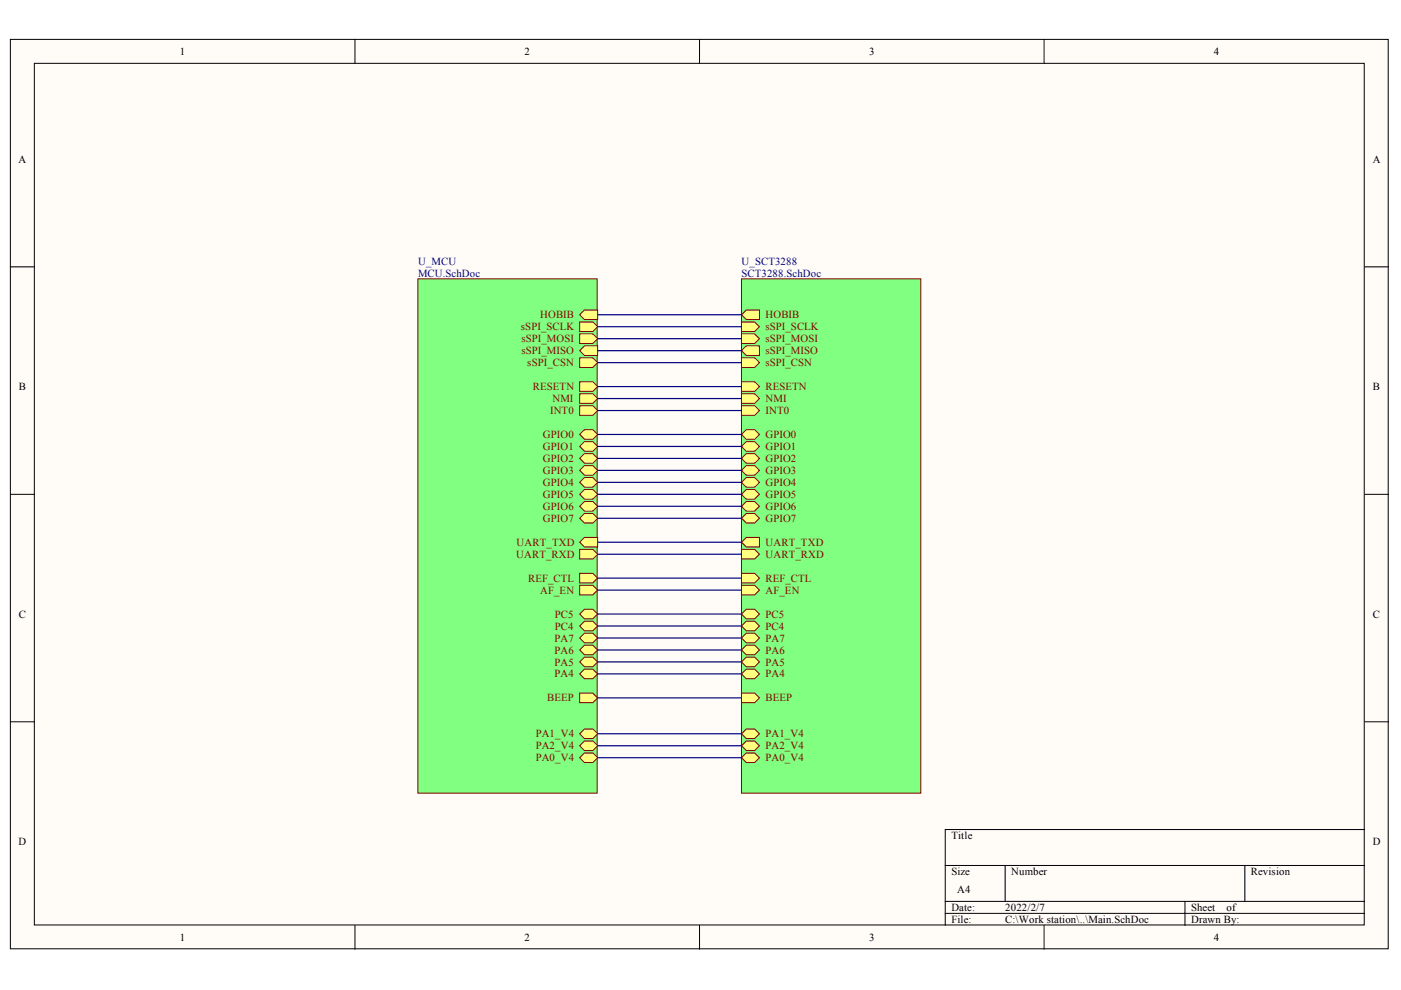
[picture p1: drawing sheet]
<svg xmlns="http://www.w3.org/2000/svg" width="297mm" height="210mm" viewBox="0 0 297 210" stroke-linecap="round" stroke-linejoin="round" font-family="sans-serif">
<g fill="#fffcf8" stroke="#000" stroke-width=".21">
<path d="M2.2 8.4h292.1v192.8h-292.1z"/>
<path d="M7.3 13.4h281.9v182.7h-281.9z"/>
</g>
<g fill="none" stroke="#000" stroke-width=".21">
<path d="M75.3 8.4v5M148.3 8.4v5M221.4 8.4v5M2.2 56.6h5.1M289.3 56.6h5.1M2.2 104.8h5.1M289.3 104.8h5.1M2.2 153h5.1M289.3 153h5.1M289.3 175.9h-88.9v20.3M75.3 196.2v5.1M148.3 196.2v5.1"/>
<path d="M200.4 183.5h88.9M200.4 191.1h88.9M200.4 193.7h88.9M213.1 183.5v7.6M221.4 196.2v5.1M251.2 191.1v5.1M263.9 183.5v7.6"/>
</g>
<path d="M88.6 59.1h38v109.1h-38z" fill="#80ff80" stroke="#800000" stroke-width=".21"/>
<path d="M122.9 68.3h2.8l1 1-1 1h-2.8z" fill-rule="evenodd" fill="#ffff80"/>
<path d="M122.9 68.3h2.8l1 1-1 1h-2.8z" fill="none" stroke="#800000" stroke-width=".21"/>
<path d="M122.9 74.3l1-1h2.8v2.1h-2.8z" fill-rule="evenodd" fill="#ffff80"/>
<path d="M122.9 74.3l1-1h2.8v2.1h-2.8z" fill="none" stroke="#800000" stroke-width=".21"/>
<path d="M122.9 70.8h2.8l1 1-1 1h-2.8z" fill-rule="evenodd" fill="#ffff80"/>
<path d="M122.9 70.8h2.8l1 1-1 1h-2.8z" fill="none" stroke="#800000" stroke-width=".21"/>
<path d="M122.9 75.9h2.8l1 1-1 1h-2.8z" fill-rule="evenodd" fill="#ffff80"/>
<path d="M122.9 75.9h2.8l1 1-1 1h-2.8z" fill="none" stroke="#800000" stroke-width=".21"/>
<path d="M122.9 86h2.8l1 1-1 1.1h-2.8z" fill-rule="evenodd" fill="#ffff80"/>
<path d="M122.9 86h2.8l1 1-1 1.1h-2.8z" fill="none" stroke="#800000" stroke-width=".21"/>
<path d="M122.9 83.5h2.8l1 1-1 1h-2.8z" fill-rule="evenodd" fill="#ffff80"/>
<path d="M122.9 83.5h2.8l1 1-1 1h-2.8z" fill="none" stroke="#800000" stroke-width=".21"/>
<path d="M122.9 66.7l1-1h2.8v2h-2.8z" fill-rule="evenodd" fill="#ffff80"/>
<path d="M122.9 66.7l1-1h2.8v2h-2.8z" fill="none" stroke="#800000" stroke-width=".21"/>
<path d="M122.9 107.3l1-1h1.8l1 1-1 1.1h-1.8z" fill-rule="evenodd" fill="#ffff80"/>
<path d="M122.9 107.3l1-1h1.8l1 1-1 1.1h-1.8z" fill="none" stroke="#800000" stroke-width=".21"/>
<path d="M122.9 109.9l1-1h1.8l1 1-1 1h-1.8z" fill-rule="evenodd" fill="#ffff80"/>
<path d="M122.9 109.9l1-1h1.8l1 1-1 1h-1.8z" fill="none" stroke="#800000" stroke-width=".21"/>
<path d="M122.9 80.9h2.8l1 1.1-1 1h-2.8z" fill-rule="evenodd" fill="#ffff80"/>
<path d="M122.9 80.9h2.8l1 1.1-1 1h-2.8z" fill="none" stroke="#800000" stroke-width=".21"/>
<path d="M122.9 116.5h2.8l1 1-1 1h-2.8z" fill-rule="evenodd" fill="#ffff80"/>
<path d="M122.9 116.5h2.8l1 1-1 1h-2.8z" fill="none" stroke="#800000" stroke-width=".21"/>
<path d="M122.9 115l1-1.1h2.8v2.1h-2.8z" fill-rule="evenodd" fill="#ffff80"/>
<path d="M122.9 115l1-1.1h2.8v2.1h-2.8z" fill="none" stroke="#800000" stroke-width=".21"/>
<path d="M122.9 92.1l1-1h1.8l1 1-1 1h-1.8z" fill-rule="evenodd" fill="#ffff80"/>
<path d="M122.9 92.1l1-1h1.8l1 1-1 1h-1.8z" fill="none" stroke="#800000" stroke-width=".21"/>
<path d="M122.9 94.7l1-1.1h1.8l1 1.1-1 1h-1.8z" fill-rule="evenodd" fill="#ffff80"/>
<path d="M122.9 94.7l1-1.1h1.8l1 1.1-1 1h-1.8z" fill="none" stroke="#800000" stroke-width=".21"/>
<path d="M122.9 97.2l1-1h1.8l1 1-1 1h-1.8z" fill-rule="evenodd" fill="#ffff80"/>
<path d="M122.9 97.2l1-1h1.8l1 1-1 1h-1.8z" fill="none" stroke="#800000" stroke-width=".21"/>
<path d="M122.9 99.7l1-1h1.8l1 1-1 1h-1.8z" fill-rule="evenodd" fill="#ffff80"/>
<path d="M122.9 99.7l1-1h1.8l1 1-1 1h-1.8z" fill="none" stroke="#800000" stroke-width=".21"/>
<path d="M122.9 102.3l1-1h1.8l1 1-1 1h-1.8z" fill-rule="evenodd" fill="#ffff80"/>
<path d="M122.9 102.3l1-1h1.8l1 1-1 1h-1.8z" fill="none" stroke="#800000" stroke-width=".21"/>
<path d="M122.9 104.8l1-1h1.8l1 1-1 1h-1.8z" fill-rule="evenodd" fill="#ffff80"/>
<path d="M122.9 104.8l1-1h1.8l1 1-1 1h-1.8z" fill="none" stroke="#800000" stroke-width=".21"/>
<path d="M122.9 124.1h2.8l1 1-1 1h-2.8z" fill-rule="evenodd" fill="#ffff80"/>
<path d="M122.9 124.1h2.8l1 1-1 1h-2.8z" fill="none" stroke="#800000" stroke-width=".21"/>
<path d="M122.9 130.2l1-1h1.8l1 1-1 1h-1.8z" fill-rule="evenodd" fill="#ffff80"/>
<path d="M122.9 130.2l1-1h1.8l1 1-1 1h-1.8z" fill="none" stroke="#800000" stroke-width=".21"/>
<path d="M122.9 132.7l1-1h1.8l1 1-1 1h-1.8z" fill-rule="evenodd" fill="#ffff80"/>
<path d="M122.9 132.7l1-1h1.8l1 1-1 1h-1.8z" fill="none" stroke="#800000" stroke-width=".21"/>
<path d="M122.9 135.3l1-1h1.8l1 1-1 1h-1.8z" fill-rule="evenodd" fill="#ffff80"/>
<path d="M122.9 135.3l1-1h1.8l1 1-1 1h-1.8z" fill="none" stroke="#800000" stroke-width=".21"/>
<path d="M122.9 137.8l1-1h1.8l1 1-1 1h-1.8z" fill-rule="evenodd" fill="#ffff80"/>
<path d="M122.9 137.8l1-1h1.8l1 1-1 1h-1.8z" fill="none" stroke="#800000" stroke-width=".21"/>
<path d="M122.9 140.3l1-1h1.8l1 1-1 1.1h-1.8z" fill-rule="evenodd" fill="#ffff80"/>
<path d="M122.9 140.3l1-1h1.8l1 1-1 1.1h-1.8z" fill="none" stroke="#800000" stroke-width=".21"/>
<path d="M122.9 142.9l1-1h1.8l1 1-1 1h-1.8z" fill-rule="evenodd" fill="#ffff80"/>
<path d="M122.9 142.9l1-1h1.8l1 1-1 1h-1.8z" fill="none" stroke="#800000" stroke-width=".21"/>
<path d="M122.9 146.9h2.8l1 1.1-1 1h-2.8z" fill-rule="evenodd" fill="#ffff80"/>
<path d="M122.9 146.9h2.8l1 1.1-1 1h-2.8z" fill="none" stroke="#800000" stroke-width=".21"/>
<path d="M122.9 121.6h2.8l1 1-1 1h-2.8z" fill-rule="evenodd" fill="#ffff80"/>
<path d="M122.9 121.6h2.8l1 1-1 1h-2.8z" fill="none" stroke="#800000" stroke-width=".21"/>
<path d="M122.9 155.6l1-1h1.8l1 1-1 1h-1.8z" fill-rule="evenodd" fill="#ffff80"/>
<path d="M122.9 155.6l1-1h1.8l1 1-1 1h-1.8z" fill="none" stroke="#800000" stroke-width=".21"/>
<path d="M122.9 158.1l1-1h1.8l1 1-1 1h-1.8z" fill-rule="evenodd" fill="#ffff80"/>
<path d="M122.9 158.1l1-1h1.8l1 1-1 1h-1.8z" fill="none" stroke="#800000" stroke-width=".21"/>
<path d="M122.9 160.7l1-1.1h1.8l1 1.1-1 1h-1.8z" fill-rule="evenodd" fill="#ffff80"/>
<path d="M122.9 160.7l1-1.1h1.8l1 1.1-1 1h-1.8z" fill="none" stroke="#800000" stroke-width=".21"/>
<path d="M157.2 59.1h38v109.1h-38z" fill="#80ff80" stroke="#800000" stroke-width=".21"/>
<path d="M157.2 121.6h2.8l1 1-1 1h-2.8z" fill-rule="evenodd" fill="#ffff80"/>
<path d="M157.2 121.6h2.8l1 1-1 1h-2.8z" fill="none" stroke="#800000" stroke-width=".21"/>
<path d="M157.2 68.3h2.8l1 1-1 1h-2.8z" fill-rule="evenodd" fill="#ffff80"/>
<path d="M157.2 68.3h2.8l1 1-1 1h-2.8z" fill="none" stroke="#800000" stroke-width=".21"/>
<path d="M157.2 74.3l1-1h2.8v2.1h-2.8z" fill-rule="evenodd" fill="#ffff80"/>
<path d="M157.2 74.3l1-1h2.8v2.1h-2.8z" fill="none" stroke="#800000" stroke-width=".21"/>
<path d="M157.2 70.8h2.8l1 1-1 1h-2.8z" fill-rule="evenodd" fill="#ffff80"/>
<path d="M157.2 70.8h2.8l1 1-1 1h-2.8z" fill="none" stroke="#800000" stroke-width=".21"/>
<path d="M157.2 75.9h2.8l1 1-1 1h-2.8z" fill-rule="evenodd" fill="#ffff80"/>
<path d="M157.2 75.9h2.8l1 1-1 1h-2.8z" fill="none" stroke="#800000" stroke-width=".21"/>
<path d="M157.2 80.9h2.8l1 1.1-1 1h-2.8z" fill-rule="evenodd" fill="#ffff80"/>
<path d="M157.2 80.9h2.8l1 1.1-1 1h-2.8z" fill="none" stroke="#800000" stroke-width=".21"/>
<path d="M157.2 83.5h2.8l1 1-1 1h-2.8z" fill-rule="evenodd" fill="#ffff80"/>
<path d="M157.2 83.5h2.8l1 1-1 1h-2.8z" fill="none" stroke="#800000" stroke-width=".21"/>
<path d="M157.2 86h2.8l1 1-1 1.1h-2.8z" fill-rule="evenodd" fill="#ffff80"/>
<path d="M157.2 86h2.8l1 1-1 1.1h-2.8z" fill="none" stroke="#800000" stroke-width=".21"/>
<path d="M157.2 66.7l1-1h2.8v2h-2.8z" fill-rule="evenodd" fill="#ffff80"/>
<path d="M157.2 66.7l1-1h2.8v2h-2.8z" fill="none" stroke="#800000" stroke-width=".21"/>
<path d="M157.2 107.3l1-1h1.8l1 1-1 1.1h-1.8z" fill-rule="evenodd" fill="#ffff80"/>
<path d="M157.2 107.3l1-1h1.8l1 1-1 1.1h-1.8z" fill="none" stroke="#800000" stroke-width=".21"/>
<path d="M157.2 109.9l1-1h1.8l1 1-1 1h-1.8z" fill-rule="evenodd" fill="#ffff80"/>
<path d="M157.2 109.9l1-1h1.8l1 1-1 1h-1.8z" fill="none" stroke="#800000" stroke-width=".21"/>
<path d="M157.2 116.5h2.8l1 1-1 1h-2.8z" fill-rule="evenodd" fill="#ffff80"/>
<path d="M157.2 116.5h2.8l1 1-1 1h-2.8z" fill="none" stroke="#800000" stroke-width=".21"/>
<path d="M157.2 115l1-1.1h2.8v2.1h-2.8z" fill-rule="evenodd" fill="#ffff80"/>
<path d="M157.2 115l1-1.1h2.8v2.1h-2.8z" fill="none" stroke="#800000" stroke-width=".21"/>
<path d="M157.2 92.1l1-1h1.8l1 1-1 1h-1.8z" fill-rule="evenodd" fill="#ffff80"/>
<path d="M157.2 92.1l1-1h1.8l1 1-1 1h-1.8z" fill="none" stroke="#800000" stroke-width=".21"/>
<path d="M157.2 94.7l1-1.1h1.8l1 1.1-1 1h-1.8z" fill-rule="evenodd" fill="#ffff80"/>
<path d="M157.2 94.7l1-1.1h1.8l1 1.1-1 1h-1.8z" fill="none" stroke="#800000" stroke-width=".21"/>
<path d="M157.2 97.2l1-1h1.8l1 1-1 1h-1.8z" fill-rule="evenodd" fill="#ffff80"/>
<path d="M157.2 97.2l1-1h1.8l1 1-1 1h-1.8z" fill="none" stroke="#800000" stroke-width=".21"/>
<path d="M157.2 99.7l1-1h1.8l1 1-1 1h-1.8z" fill-rule="evenodd" fill="#ffff80"/>
<path d="M157.2 99.7l1-1h1.8l1 1-1 1h-1.8z" fill="none" stroke="#800000" stroke-width=".21"/>
<path d="M157.2 102.3l1-1h1.8l1 1-1 1h-1.8z" fill-rule="evenodd" fill="#ffff80"/>
<path d="M157.2 102.3l1-1h1.8l1 1-1 1h-1.8z" fill="none" stroke="#800000" stroke-width=".21"/>
<path d="M157.2 104.8l1-1h1.8l1 1-1 1h-1.8z" fill-rule="evenodd" fill="#ffff80"/>
<path d="M157.2 104.8l1-1h1.8l1 1-1 1h-1.8z" fill="none" stroke="#800000" stroke-width=".21"/>
<path d="M157.2 124.1h2.8l1 1-1 1h-2.8z" fill-rule="evenodd" fill="#ffff80"/>
<path d="M157.2 124.1h2.8l1 1-1 1h-2.8z" fill="none" stroke="#800000" stroke-width=".21"/>
<path d="M157.2 130.2l1-1h1.8l1 1-1 1h-1.8z" fill-rule="evenodd" fill="#ffff80"/>
<path d="M157.2 130.2l1-1h1.8l1 1-1 1h-1.8z" fill="none" stroke="#800000" stroke-width=".21"/>
<path d="M157.2 132.7l1-1h1.8l1 1-1 1h-1.8z" fill-rule="evenodd" fill="#ffff80"/>
<path d="M157.2 132.7l1-1h1.8l1 1-1 1h-1.8z" fill="none" stroke="#800000" stroke-width=".21"/>
<path d="M157.2 135.3l1-1h1.8l1 1-1 1h-1.8z" fill-rule="evenodd" fill="#ffff80"/>
<path d="M157.2 135.3l1-1h1.8l1 1-1 1h-1.8z" fill="none" stroke="#800000" stroke-width=".21"/>
<path d="M157.2 137.8l1-1h1.8l1 1-1 1h-1.8z" fill-rule="evenodd" fill="#ffff80"/>
<path d="M157.2 137.8l1-1h1.8l1 1-1 1h-1.8z" fill="none" stroke="#800000" stroke-width=".21"/>
<path d="M157.2 140.3l1-1h1.8l1 1-1 1.1h-1.8z" fill-rule="evenodd" fill="#ffff80"/>
<path d="M157.2 140.3l1-1h1.8l1 1-1 1.1h-1.8z" fill="none" stroke="#800000" stroke-width=".21"/>
<path d="M157.2 142.9l1-1h1.8l1 1-1 1h-1.8z" fill-rule="evenodd" fill="#ffff80"/>
<path d="M157.2 142.9l1-1h1.8l1 1-1 1h-1.8z" fill="none" stroke="#800000" stroke-width=".21"/>
<path d="M157.2 146.9h2.8l1 1.1-1 1h-2.8z" fill-rule="evenodd" fill="#ffff80"/>
<path d="M157.2 146.9h2.8l1 1.1-1 1h-2.8z" fill="none" stroke="#800000" stroke-width=".21"/>
<path d="M157.2 155.6l1-1h1.8l1 1-1 1h-1.8z" fill-rule="evenodd" fill="#ffff80"/>
<path d="M157.2 155.6l1-1h1.8l1 1-1 1h-1.8z" fill="none" stroke="#800000" stroke-width=".21"/>
<path d="M157.2 158.1l1-1h1.8l1 1-1 1h-1.8z" fill-rule="evenodd" fill="#ffff80"/>
<path d="M157.2 158.1l1-1h1.8l1 1-1 1h-1.8z" fill="none" stroke="#800000" stroke-width=".21"/>
<path d="M157.2 160.7l1-1.1h1.8l1 1.1-1 1h-1.8z" fill-rule="evenodd" fill="#ffff80"/>
<path d="M157.2 160.7l1-1.1h1.8l1 1.1-1 1h-1.8z" fill="none" stroke="#800000" stroke-width=".21"/>
<g fill="none" stroke="#000080" stroke-width=".25">
<path d="M126.7 66.7h30.5M126.7 69.3h30.5M126.7 71.8h30.5M126.7 74.3h30.5M126.7 76.9h30.5M126.7 82h30.5M126.7 84.5h30.5M126.7 87h30.5M126.7 92.1h30.5M126.7 94.7h30.5M126.7 97.2h30.5M126.7 99.7h30.5"/>
<path d="M126.7 102.3h30.5M126.7 104.8h30.5M126.7 107.3h30.5M126.7 109.9h30.5M126.7 115h30.5M126.7 117.5h30.5M126.7 122.6h30.5M126.7 125.1h30.5M126.7 130.2h30.5M126.7 132.7h30.5M126.7 135.3h30.5M126.7 137.8h30.5"/>
<path d="M126.7 140.3h30.5M126.7 142.9h30.5M126.7 148h30.5M126.7 155.6h30.5M126.7 158.1h30.5M126.7 160.7h30.5"/>
</g>
<g font-size="2.3">
<text x="38.1" y="11.7">1</text>
<text x="111.2" y="11.7">2</text>
<text x="184.3" y="11.7">3</text>
<text x="257.4" y="11.7">4</text>
<text x="3.9" y="34.5">A</text>
<text x="291.1" y="34.5">A</text>
<text x="4" y="82.7">B</text>
<text x="291.1" y="82.7">B</text>
<text x="4" y="131">C</text>
<text x="291.1" y="131">C</text>
<text x="3.9" y="179.2">D</text>
<text x="201.7" y="177.9">Title</text>
<text x="291.1" y="179.2">D</text>
<text x="201.7" y="185.6">Size</text>
<text x="214.4" y="185.6">Number</text>
<text x="265.2" y="185.6">Revision</text>
<text x="203" y="189.4">A4</text>
<text x="201.7" y="193.2">Date:</text>
<text x="201.7" y="195.7">File:</text>
<text x="213.1" y="193.2">2022/2/7</text>
<text x="213.1" y="195.7">C:\Work station\..\Main.SchDoc</text>
<text x="252.5" y="193.2">Sheet</text>
<text x="252.5" y="195.7">Drawn By:</text>
<text x="260.1" y="193.2">of</text>
<text x="38.1" y="199.5">1</text>
<text x="111.2" y="199.5">2</text>
<text x="184.3" y="199.5">3</text>
<text x="257.4" y="199.5">4</text>
</g>
<g font-size="2.3" fill="#000080">
<text x="88.6" y="56.1">U_MCU</text>
<text x="88.6" y="58.6">MCU.SchDoc</text>
<text x="157.2" y="56.1">U_SCT3288</text>
<text x="157.2" y="58.6">SCT3288.SchDoc</text>
</g>
<g font-size="2.3" fill="#800000">
<text x="110.5" y="70.1">sSPI_SCLK</text>
<text x="114.5" y="67.5">HOBIB</text>
<text x="162.3" y="70.1">sSPI_SCLK</text>
<text x="162.3" y="67.5">HOBIB</text>
<text x="110.5" y="75.1">sSPI_MISO</text>
<text x="110.5" y="72.6">sSPI_MOSI</text>
<text x="111.8" y="77.7">sSPI_CSN</text>
<text x="162.3" y="75.1">sSPI_MISO</text>
<text x="162.3" y="72.6">sSPI_MOSI</text>
<text x="162.3" y="77.7">sSPI_CSN</text>
<text x="113" y="82.7">RESETN</text>
<text x="162.3" y="82.7">RESETN</text>
<text x="116.6" y="87.8">INT0</text>
<text x="117.1" y="85.3">NMI</text>
<text x="162.3" y="85.3">NMI</text>
<text x="162.3" y="87.8">INT0</text>
<text x="115.1" y="92.9">GPIO0</text>
<text x="115.1" y="95.4">GPIO1</text>
<text x="162.3" y="92.9">GPIO0</text>
<text x="162.3" y="95.4">GPIO1</text>
<text x="115.1" y="97.9">GPIO2</text>
<text x="115.1" y="100.5">GPIO3</text>
<text x="162.3" y="97.9">GPIO2</text>
<text x="162.3" y="100.5">GPIO3</text>
<text x="115.1" y="103">GPIO4</text>
<text x="115.1" y="105.6">GPIO5</text>
<text x="162.3" y="103">GPIO4</text>
<text x="162.3" y="105.6">GPIO5</text>
<text x="115.1" y="108.2">GPIO6</text>
<text x="115.1" y="110.7">GPIO7</text>
<text x="162.3" y="108.2">GPIO6</text>
<text x="162.3" y="110.7">GPIO7</text>
<text x="109.4" y="118.3">UART_RXD</text>
<text x="109.5" y="115.8">UART_TXD</text>
<text x="162.3" y="118.3">UART_RXD</text>
<text x="162.3" y="115.8">UART_TXD</text>
<text x="112" y="123.4">REF_CTL</text>
<text x="114.5" y="125.9">AF_EN</text>
<text x="162.3" y="123.4">REF_CTL</text>
<text x="162.3" y="125.9">AF_EN</text>
<text x="117.6" y="131">PC5</text>
<text x="162.3" y="131">PC5</text>
<text x="117.6" y="136">PA7</text>
<text x="117.6" y="133.5">PC4</text>
<text x="162.3" y="133.5">PC4</text>
<text x="162.3" y="136">PA7</text>
<text x="117.6" y="138.6">PA6</text>
<text x="117.6" y="141.1">PA5</text>
<text x="117.6" y="143.6">PA4</text>
<text x="162.3" y="138.6">PA6</text>
<text x="162.3" y="141.1">PA5</text>
<text x="162.3" y="143.6">PA4</text>
<text x="116" y="148.7">BEEP</text>
<text x="162.3" y="148.7">BEEP</text>
<text x="113.6" y="156.3">PA1_V4</text>
<text x="113.6" y="158.9">PA2_V4</text>
<text x="113.6" y="161.4">PA0_V4</text>
<text x="162.3" y="156.3">PA1_V4</text>
<text x="162.3" y="158.9">PA2_V4</text>
<text x="162.3" y="161.4">PA0_V4</text>
</g>
</svg>
